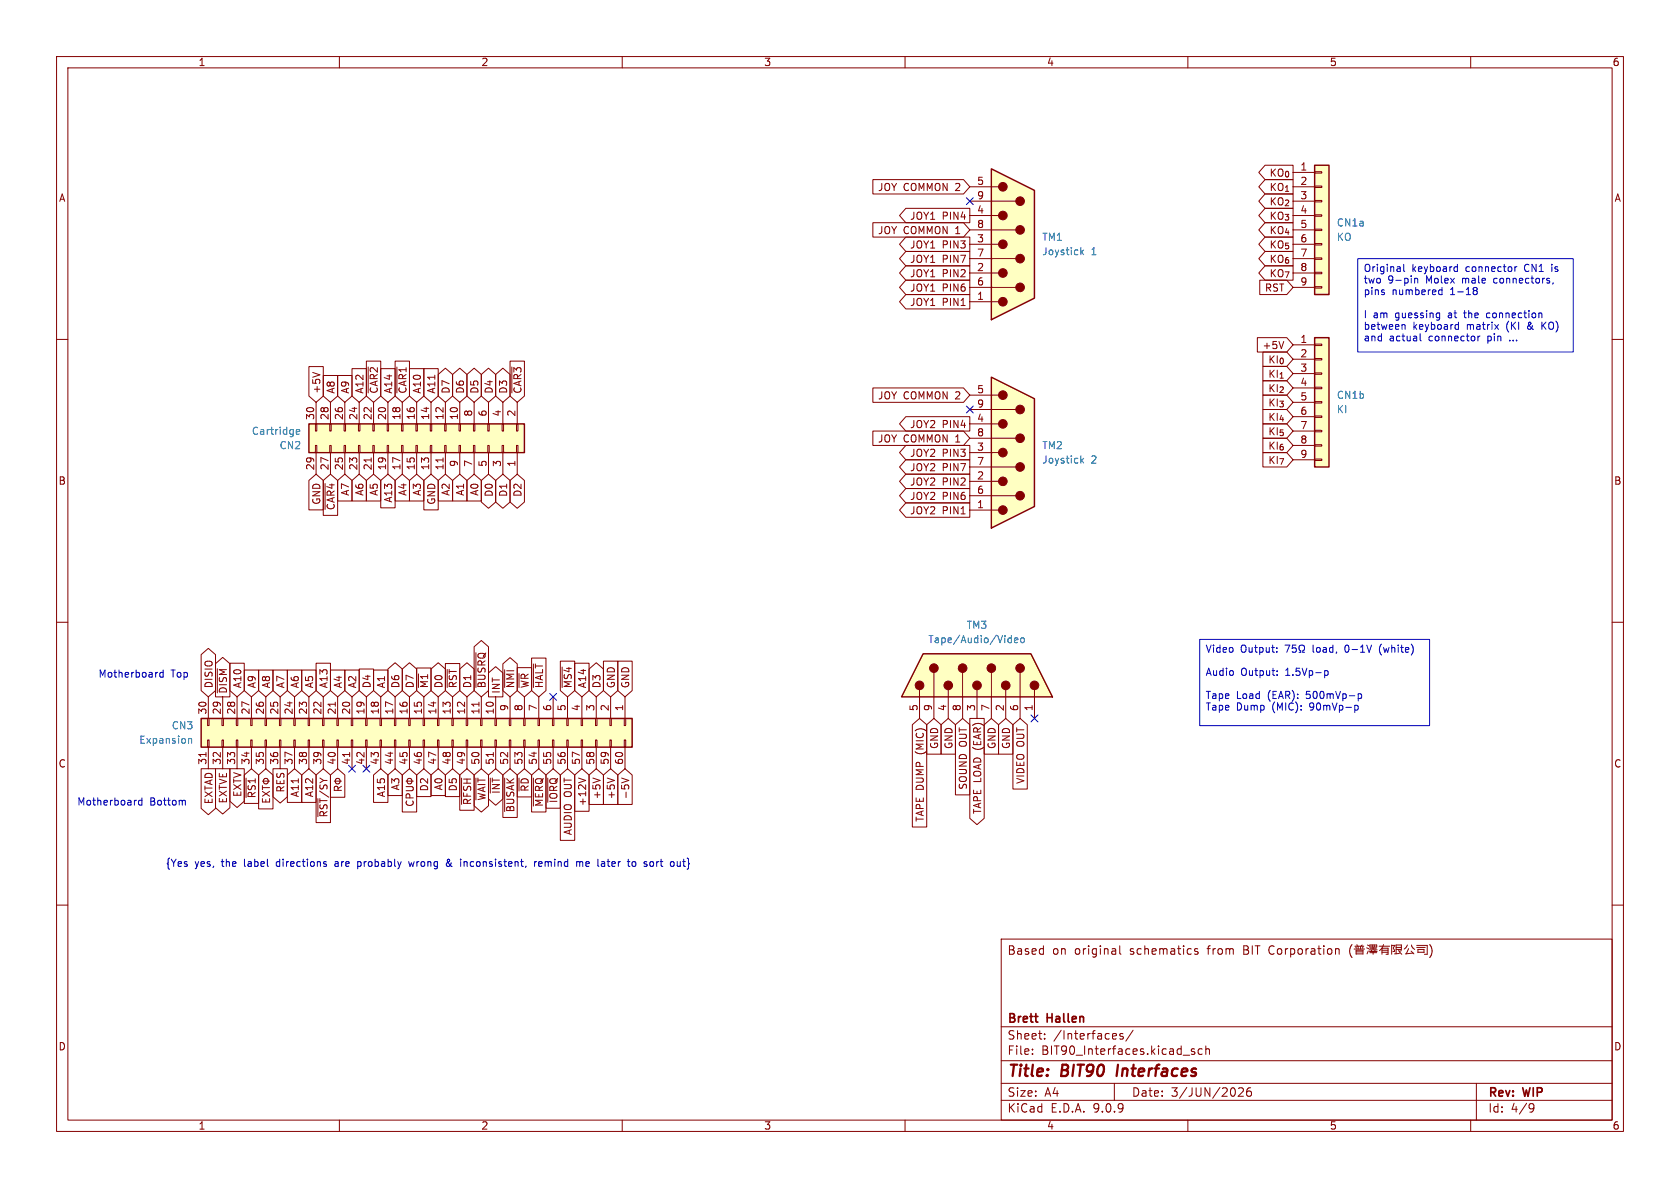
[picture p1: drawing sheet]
<svg xmlns="http://www.w3.org/2000/svg" width="297mm" height="210mm" viewBox="0 0 297 210" stroke-linecap="round" stroke-linejoin="round" font-family="sans-serif">
<g fill="none" stroke="#840000" stroke-width=".18">
<path d="M10 10h277v190h-277zM12 12h273v186h-273zM60 10v2M110 10v2M160 10v2M210 10v2M260 10v2M10 60h2M285 60h2M10 110h2M285 110h2M10 160h2"/>
<path d="M177 166h108v32h-108zM198 167.2v1.3l.2 .2M211.7 167.8l-.3-.1-.2 .2v.2l.5 .2v.3h-.5M236.3 167.7l.4 .1v.1v.8M239 167a1.72 1.72 0 0 0 0 2.3M239.4 167.8h1.8M239.5 167.3h1.6M239.7 167.4l.1 .2M239.7 168.6h1.2M239.7 168.3h1.2M239.7 168.7v-.7h1.3v.7M239.9 167l.1 .3"/>
<path d="M240.1 167.3v.5M240.5 167.3v.5M240.8 167.1l-.1 .1M241 167.3l-.1 .3M241.6 167.6l.4 .1M241.7 167.1l.3 .1M241.9 168.1l-.2 .5M242 167.9h1.5M242.1 168.2h1.4M242.2 168.4h1.2M242.2 167.1h1.2v.3h-1.2zM242.2 167.6h1.1"/>
<path d="M242.5 168v.2M242.6 167.1v.3M242.7 167.5v.3M242.7 168.2v.5M243 167.1v.3M243.1 167.9l-.1 .2M243.8 167.3h1.9M244.3 167.6h1.1v1.1h-.4M244.3 168h1.1M244.3 168.3h1.1M244.3 167.6v1.1M244.3 167.6l-.4 .5"/>
<path d="M244.6 167l-.3 .6M246 167.1v1.6M246 167.1h.6l-.3 .5M246.3 167.6l.2 .6h-.3M246.8 167.8h.9v-.7h-.9v1.5M246.8 167.5h.9M247.2 167.9l.2 .4 .4 .4M247.4 168.6h-.9M247.7 168.1l-.3 .1M248.8 167.1l-.3 .5-.3 .2M249 167.7l-.4 .9M249.5 168.1l.5 .5"/>
<path d="M249.5 167.1l.1 .2 .5 .5M249.8 168.5l-1.3 .1M250.5 167.1h1.8v1.6h-.5M250.5 167.5h1.5M250.7 168.3h1M250.7 168.4v-.6h1v.6M252.7 167a1.72 1.72 0 0 1 0 2.3M285 160h2M60 198v2M110 198v2M160 198v2M177 194.5h108"/>
<path d="M177 191.5h108M177 187.5h108M177 181.5h108M182.5 186.3v.1M182.5 185.5v.1M184.7 183.6v.1M184.7 182.8v.1M197 191.5v3M197.3 182.8l.1 .3-.7 .1M198.5 182.8l-.3-.1-.2 .2v.2l.5 .2v.3h-.5M200.3 182.1l-1.3 2M210 198v2"/>
<path d="M211.2 185.5l-.4-.1-.2 .2 .1 .2 .5 .2v.3h-.6M212.5 185.5l-.4-.1-.3 .3v.4l.2 .2h.5M213.2 185.5l.2-.1 .3 .1 .1 .9M213.2 184.9v1.5M219 192.4l.5-.1 .2 .1 .1 .3-.9 1.1h.9M221.1 192.3a.59 .59 0 0 0-.7 .6v.6l.1 .2 .5 .1 .2-.1v-.5l-.1-.3h-.4l-.3 .3M260 198v2M261 191.5v6.5M270.6 195.1l.5 .1a.99 .99 0 0 1-.4 1.4h-.2M271.2 195.7l-.3 .3h-.3"/>
</g>
<path d="M197.6 188.2l-.2 2" fill="none" stroke="#840000" stroke-width=".4"/>
<path d="M232.4 29.2h2.5v22.9h-2.5z" fill="#ffffc2"/>
<path d="M232.4 29.2h2.5v22.9h-2.5z" fill="none" stroke="#840000" stroke-width=".25"/>
<g fill="none" stroke="#840000" stroke-width=".18">
<path d="M228.6 30.5h3.8M228.6 33h3.8M228.6 35.6h3.8M228.6 38.1h3.8M232.4 30.4h1.3v.2h-1.3zM232.4 32.9h1.3v.2h-1.3zM232.4 35.4h1.3v.3h-1.3zM232.4 38h1.3v.2h-1.3zM228.6 40.6h3.8M228.6 43.2h3.8M228.6 45.7h3.8M228.6 48.3h3.8"/>
<path d="M228.6 50.8h3.8M232.4 40.5h1.3v.3h-1.3zM232.4 43.1h1.3v.2h-1.3zM232.4 45.6h1.3v.2h-1.3zM232.4 48.1h1.3v.3h-1.3zM232.4 50.7h1.3v.2h-1.3z"/>
</g>
<path d="M175.3 29.8l7.6 3.9v19l-7.6 3.8z" fill="#ffffc2"/>
<path d="M171.4 33h5.1M171.4 35.6h8.2M171.4 38.1h5.1M171.4 40.6h8.2M171.4 43.2h5.1M171.4 45.7h8.2M171.4 48.3h5.1M171.4 50.8h8.2M171.4 53.3h5.1" fill="none" stroke="#840000" stroke-width=".18"/>
<path d="M175.3 29.8l7.6 3.9v19l-7.6 3.8z" fill="none" stroke="#840000" stroke-width=".25"/>
<g fill="#840000" stroke="#840000" stroke-width=".18">
<circle cx="177.3" cy="33" r=".76"/>
<circle cx="177.3" cy="38.1" r=".76"/>
<circle cx="177.3" cy="43.2" r=".76"/>
<circle cx="177.3" cy="48.3" r=".76"/>
<circle cx="177.3" cy="53.3" r=".76"/>
<circle cx="180.3" cy="35.6" r=".76"/>
<circle cx="180.3" cy="40.6" r=".76"/>
<circle cx="180.3" cy="45.7" r=".76"/>
<circle cx="180.3" cy="50.8" r=".76"/>
</g>
<path d="M191.1 43.8v1.2M191.2 44.5l.4 .5M191.6 44.2l-.5 .5" fill="none" stroke="#008484" stroke-width=".18"/>
<path d="M175.3 66.7l7.6 3.8v19l-7.6 3.8z" fill="#ffffc2"/>
<path d="M171.4 69.9h5.1M171.4 72.4h8.2M171.4 74.9h5.1M171.4 77.5h8.2M171.4 80h5.1M171.4 82.6h8.2M171.4 85.1h5.1M171.4 87.6h8.2M171.4 90.2h5.1" fill="none" stroke="#840000" stroke-width=".18"/>
<path d="M175.3 66.7l7.6 3.8v19l-7.6 3.8z" fill="none" stroke="#840000" stroke-width=".25"/>
<g fill="#840000" stroke="#840000" stroke-width=".18">
<circle cx="177.3" cy="69.8" r=".76"/>
<circle cx="177.3" cy="74.9" r=".76"/>
<circle cx="177.3" cy="80" r=".76"/>
<circle cx="177.3" cy="85.1" r=".76"/>
<circle cx="177.3" cy="90.2" r=".76"/>
<circle cx="180.3" cy="72.4" r=".76"/>
<circle cx="180.3" cy="77.5" r=".76"/>
<circle cx="180.3" cy="82.5" r=".76"/>
<circle cx="180.3" cy="87.6" r=".76"/>
</g>
<path d="M191.1 80.6v1.3M191.2 81.4l.4 .5M191.6 81l-.5 .5" fill="none" stroke="#008484" stroke-width=".18"/>
<path d="M163.2 115.6h19l3.9 7.6h-26.7z" fill="#ffffc2"/>
<path d="M165.1 118.9v8.1M170.2 118.9v8.1M175.3 118.9v8.1M180.3 118.9v8.1M162.6 121.9v5.1M167.6 121.9v5.1M172.7 121.9v5.1M177.8 121.9v5.1M182.9 121.9v5.1" fill="none" stroke="#840000" stroke-width=".18"/>
<path d="M163.2 115.6h19l3.9 7.6h-26.7z" fill="none" stroke="#840000" stroke-width=".25"/>
<g fill="#840000" stroke="#840000" stroke-width=".18">
<circle cx="162.6" cy="121.2" r=".76"/>
<circle cx="167.6" cy="121.2" r=".76"/>
<circle cx="172.7" cy="121.2" r=".76"/>
<circle cx="177.8" cy="121.2" r=".76"/>
<circle cx="182.9" cy="121.2" r=".76"/>
<circle cx="165.1" cy="118.1" r=".76"/>
<circle cx="170.2" cy="118.1" r=".76"/>
<circle cx="175.3" cy="118.1" r=".76"/>
<circle cx="180.3" cy="118.1" r=".76"/>
</g>
<path d="M178.4 112.8h.4M178.8 112.3v1.3M178.8 113.5l-.4 .1M179.3 113.2l.6-.1v-.3h-.4l-.2 .1 .1 .6h.5M180.5 112.9l.2-.1 .3 .1 .1 .5-.1 .1-.3 .1-.2-.1z" fill="none" stroke="#008484" stroke-width=".18"/>
<path d="M54.6 74.9h38.1v5.1h-38.1z" fill="#ffffc2"/>
<path d="M54.6 74.9h38.1v5.1h-38.1z" fill="none" stroke="#840000" stroke-width=".25"/>
<g fill="none" stroke="#840000" stroke-width=".18">
<path d="M55.8 78.7h.2v1.3h-.2zM55.8 74.9h.2v1.3h-.2zM55.9 71.1v3.8M58.3 78.7h.2v1.3h-.2zM58.3 74.9h.2v1.3h-.2zM58.4 71.1v3.8M60.8 78.7h.3v1.3h-.3zM60.8 74.9h.3v1.3h-.3zM61 71.1v3.8M63.4 78.7h.2v1.3h-.2zM63.4 74.9h.2v1.3h-.2zM63.5 71.1v3.8"/>
<path d="M65.9 78.7h.3v1.3h-.3zM65.9 74.9h.3v1.3h-.3zM66 71.1v3.8M68.5 78.7h.2v1.3h-.2zM68.5 74.9h.2v1.3h-.2zM68.6 71.1v3.8M71 78.7h.2v1.3h-.2zM71 74.9h.2v1.3h-.2zM71.1 71.1v3.8M73.5 78.7h.3v1.3h-.3zM73.5 74.9h.3v1.3h-.3zM73.7 71.1v3.8"/>
<path d="M76.1 78.7h.2v1.3h-.2zM76.1 74.9h.2v1.3h-.2zM76.2 71.1v3.8M78.6 78.7h.3v1.3h-.3zM78.6 74.9h.3v1.3h-.3zM78.7 71.1v3.8M81.2 78.7h.2v1.3h-.2zM81.2 74.9h.2v1.3h-.2zM81.3 71.1v3.8M83.7 78.7h.2v1.3h-.2zM83.7 74.9h.2v1.3h-.2zM83.8 71.1v3.8"/>
<path d="M86.2 78.7h.3v1.3h-.3zM86.2 74.9h.3v1.3h-.3zM86.4 71.1v3.8M88.8 78.7h.2v1.3h-.2zM88.8 74.9h.2v1.3h-.2zM88.9 71.1v3.8M91.3 78.7h.3v1.3h-.3zM91.3 74.9h.3v1.3h-.3zM91.4 71.1v3.8M55.9 80v3.8M58.4 80v3.8M61 80v3.8"/>
<path d="M63.5 80v3.8M65.6 80.9v.8M66 80v3.8M68.6 80v3.8M71.1 80v3.8M73.7 80v3.8M76.2 80v3.8M78.3 80.9v.8M78.7 80v3.8M81.3 80v3.8M83.8 80v3.8M86.4 80v3.8"/>
<path d="M88.9 80v3.8M91.4 80v3.8"/>
</g>
<path d="M52.4 76.4l.6-.2-.1-.2-.3-.1-.2 .2v.6h.5" fill="none" stroke="#008484" stroke-width=".18"/>
<path d="M35.6 127h76.2v5.1h-76.2z" fill="#ffffc2"/>
<path d="M35.6 127h76.2v5.1h-76.2z" fill="none" stroke="#840000" stroke-width=".25"/>
<g fill="none" stroke="#840000" stroke-width=".18">
<path d="M36.4 133v.7M36.7 127h.3v1.3h-.3zM36.7 130.8h.3v1.3h-.3zM36.8 123.2v3.8M36.8 132.1v3.8M39.2 127h.3v1.3h-.3zM39.2 130.8h.3v1.3h-.3zM39.4 123.2v3.8M39.4 132.1v3.8M41.8 127h.2v1.3h-.2zM41.8 130.8h.2v1.3h-.2zM41.9 123.2v3.8"/>
<path d="M41.9 132.1v3.8M44.3 127h.3v1.3h-.3zM44.3 130.8h.3v1.3h-.3zM44.4 123.2v3.8M44.4 132.1v3.8M46.9 127h.2v1.3h-.2zM46.9 130.8h.2v1.3h-.2zM47 123.2v3.8M47 132.1v3.8M49.4 127h.3v1.3h-.3zM49.4 130.8h.3v1.3h-.3zM49.5 123.2v3.8"/>
<path d="M49.5 132.1v3.8M51.9 127h.3v1.3h-.3zM51.9 130.8h.3v1.3h-.3zM52.1 123.2v3.8M52.1 132.1v3.8M54.5 127h.2v1.3h-.2zM54.5 130.8h.2v1.3h-.2zM54.6 123.2v3.8M54.6 132.1v3.8M57 127h.3v1.3h-.3zM57 130.8h.3v1.3h-.3zM57.1 123.2v3.8"/>
<path d="M57.1 132.1v3.8M59.3 124.1v.8M59.6 127h.2v1.3h-.2zM59.6 130.8h.2v1.3h-.2zM59.7 123.2v3.8M59.7 132.1v3.8M61.8 133v.7M62.1 127h.3v1.3h-.3zM62.1 130.8h.3v1.3h-.3zM62.2 123.2v3.8M62.2 132.1v3.8M64.6 127h.3v1.3h-.3z"/>
<path d="M64.6 130.8h.3v1.3h-.3zM64.8 123.2v3.8M64.8 132.1v3.8M67.2 127h.2v1.3h-.2zM67.2 130.8h.2v1.3h-.2zM67.3 123.2v3.8M67.3 132.1v3.8M69.7 127h.3v1.3h-.3zM69.7 130.8h.3v1.3h-.3zM69.8 123.2v3.8M69.8 132.1v3.8M72.3 127h.2v1.3h-.2z"/>
<path d="M72.3 130.8h.2v1.3h-.2zM72.4 123.2v3.8M72.4 132.1v3.8M74.8 127h.3v1.3h-.3zM74.8 130.8h.3v1.3h-.3zM74.9 123.2v3.8M74.9 132.1v3.8M77.3 127h.3v1.3h-.3zM77.3 130.8h.3v1.3h-.3zM77.5 123.2v3.8M77.5 132.1v3.8M79.9 127h.2v1.3h-.2z"/>
<path d="M79.9 130.8h.2v1.3h-.2zM80 123.2v3.8M80 132.1v3.8M82.4 127h.3v1.3h-.3zM82.4 130.8h.3v1.3h-.3zM82.5 123.2v3.8M82.5 132.1v3.8M84.7 124.1v.8M85 127h.2v1.3h-.2zM85 130.8h.2v1.3h-.2zM85.1 123.2v3.8M85.1 132.1v3.8"/>
<path d="M87.2 133v.7M87.5 127h.3v1.3h-.3zM87.5 130.8h.3v1.3h-.3zM87.6 123.2v3.8M87.6 132.1v3.8M90 127h.3v1.3h-.3zM90 130.8h.3v1.3h-.3zM90.2 123.2v3.8M90.2 132.1v3.8M92.6 127h.2v1.3h-.2zM92.6 130.8h.2v1.3h-.2zM92.7 123.2v3.8"/>
<path d="M92.7 132.1v3.8M95.1 127h.3v1.3h-.3zM95.1 130.8h.3v1.3h-.3zM95.2 123.2v3.8M95.2 132.1v3.8M97.7 127h.2v1.3h-.2zM97.7 130.8h.2v1.3h-.2zM97.8 123.2v3.8M97.8 132.1v3.8M100.2 127h.3v1.3h-.3zM100.2 130.8h.3v1.3h-.3zM100.3 123.2v3.8"/>
<path d="M100.3 132.1v3.8M102.7 127h.3v1.3h-.3zM102.7 130.8h.3v1.3h-.3zM102.9 123.2v3.8M102.9 132.1v3.8M105.3 127h.2v1.3h-.2zM105.3 130.8h.2v1.3h-.2zM105.4 123.2v3.8M105.4 132.1v3.8M107.8 127h.3v1.3h-.3zM107.8 130.8h.3v1.3h-.3zM107.9 123.2v3.8"/>
<path d="M107.9 132.1v3.8M110.4 127h.2v1.3h-.2zM110.4 130.8h.2v1.3h-.2zM110.5 123.2v3.8M110.5 132.1v3.8"/>
</g>
<path d="M33.3 130.5v.9M33.3 130.7l.2-.2 .3 .1 .1 .8" fill="none" stroke="#008484" stroke-width=".18"/>
<path d="M232.4 59.7h2.5v22.9h-2.5z" fill="#ffffc2"/>
<path d="M232.4 59.7h2.5v22.9h-2.5z" fill="none" stroke="#840000" stroke-width=".25"/>
<g fill="none" stroke="#840000" stroke-width=".18">
<path d="M154.3 31.7h16l1.1 1.3-1.1 1.3h-16zM154.3 39.4h16l1.1 1.2-1.1 1.3h-16zM160.1 36.8h11.3v2.6h-11.3l-1.1-1.3zM223.6 39.4h5v2.5h-5l-1.1-1.3zM223.6 31.7h5v2.6h-5l-1.1-1.3zM223.6 29.2h5v2.6h-5l-1.1-1.3zM223.6 36.8h5v2.6h-5l-1.1-1.3zM223.6 34.3h5v2.5h-5l-1.1-1.2zM160.1 44.4h11.3v2.6h-11.3l-1.1-1.3zM160.1 47h11.3v2.5h-11.3l-1.1-1.2zM160.1 41.9h11.3v2.6h-11.3l-1.1-1.3zM160.1 49.5h11.3v2.6h-11.3l-1.1-1.3z"/>
<path d="M160.1 52.1h11.3v2.5h-11.3l-1.1-1.3zM222.3 59.7h5.2l1.1 1.3-1.1 1.2h-5.2zM222.7 49.5h4.8l1.1 1.3-1.1 1.3h-4.8zM223.6 41.9h5v2.6h-5l-1.1-1.3zM223.6 44.4h5v2.6h-5l-1.1-1.3zM223.6 47h5v2.5h-5l-1.1-1.2zM54.6 64.8h2.6v5.2l-1.3 1.1-1.3-1.1zM55.3 65.8l1.3 .5M57.1 66.4h2.6v3.6l-1.3 1.1-1.3-1.1zM59.7 66.4h2.5v3.6l-1.2 1.1-1.3-1.1zM62.2 65.2h2.6v4.8l-1.3 1.1-1.3-1.1zM64.8 63.8h2.5v6.2l-1.3 1.1-1.2-1.1z"/>
<path d="M65.1 64.9v4.6M67.3 65.2h2.6v4.8l-1.3 1.1-1.3-1.1zM69.8 63.8h2.6v6.2l-1.3 1.1-1.3-1.1zM70.2 64.9v4.6M72.4 65.2h2.5v4.8l-1.2 1.1-1.3-1.1zM74.9 65.2h2.6v4.8l-1.3 1.1-1.3-1.1zM77.5 66.2l1.2-1.1 1.3 1.1v3.8l-1.3 1.1-1.2-1.1zM80 66.2l1.3-1.1 1.3 1.1v3.8l-1.3 1.1-1.3-1.1zM82.5 66.2l1.3-1.1 1.3 1.1v3.8l-1.3 1.1-1.3-1.1zM85.1 66.2l1.3-1.1 1.2 1.1v3.8l-1.2 1.1-1.3-1.1zM87.6 66.2l1.3-1.1 1.3 1.1v3.8l-1.3 1.1-1.3-1.1zM90.2 63.8h2.5v6.2l-1.3 1.1-1.2-1.1z"/>
<path d="M90.5 64.9v4.6M154.3 68.6h16l1.1 1.3-1.1 1.2h-16zM154.3 76.2h16l1.1 1.3-1.1 1.2h-16zM160.1 78.7h11.3v2.6h-11.3l-1.1-1.3zM160.1 73.7h11.3v2.5h-11.3l-1.1-1.3zM223.3 62.2h4.2l1.1 1.3-1.1 1.3h-4.2zM223.3 67.3h4.2l1.1 1.3-1.1 1.3h-4.2zM223.3 72.4h4.2l1.1 1.3-1.1 1.2h-4.2zM223.3 64.8h4.2l1.1 1.2-1.1 1.3h-4.2zM223.3 69.8h4.2l1.1 1.3-1.1 1.3h-4.2zM223.3 74.9h4.2l1.1 1.3-1.1 1.3h-4.2zM223.3 77.5h4.2l1.1 1.2-1.1 1.3h-4.2z"/>
<path d="M226.9 60.4l-.4 1.2M228.6 61h3.8M228.6 63.5h3.8M228.6 66h3.8M228.6 68.6h3.8M228.6 71.1h3.8M228.6 73.7h3.8M228.6 76.2h3.8M228.6 78.7h3.8M232.4 60.8h1.3v.3h-1.3zM232.4 63.4h1.3v.2h-1.3zM232.4 65.9h1.3v.3h-1.3z"/>
<path d="M232.4 68.5h1.3v.2h-1.3zM232.4 71h1.3v.2h-1.3zM232.4 73.5h1.3v.3h-1.3zM232.4 76.1h1.3v.2h-1.3zM232.4 78.6h1.3v.3h-1.3zM54.6 84.9l1.3-1.1 1.3 1.1v5.2h-2.6zM57.1 84.9l1.3-1.1 1.3 1.1v6.2h-2.6zM57.5 85.5v4.6M59.7 84.9l1.3-1.1 1.2 1.1v3.7h-2.5zM62.2 84.9l1.3-1.1 1.3 1.1v3.7h-2.6zM64.8 84.9l1.2-1.1 1.3 1.1v3.7h-2.5zM67.3 84.9l1.3-1.1 1.3 1.1v4.9h-2.6z"/>
<path d="M69.8 84.9l1.3-1.1 1.3 1.1v3.7h-2.6zM72.4 84.9l1.3-1.1 1.2 1.1v3.7h-2.5zM74.9 84.9l1.3-1.1 1.3 1.1v5.2h-2.6zM77.5 84.9l1.2-1.1 1.3 1.1v3.7h-2.5zM80 84.9l1.3-1.1 1.3 1.1v3.7h-2.6zM82.5 84.9l1.3-1.1 1.3 1.1v3.7h-2.6zM85.1 84.9l1.3-1.1 1.2 1.1v3.8l-1.2 1.2-1.3-1.2zM87.6 84.9l1.3-1.1 1.3 1.1v3.8l-1.3 1.2-1.3-1.2zM90.2 84.9l1.2-1.1 1.3 1.1v3.8l-1.3 1.2-1.2-1.2zM160.1 88.9h11.3v2.5h-11.3l-1.1-1.2zM160.1 86.4h11.3v2.5h-11.3l-1.1-1.3zM160.1 83.8h11.3v2.6h-11.3l-1.1-1.3z"/>
<path d="M160.1 81.3h11.3v2.5h-11.3l-1.1-1.2zM223.3 80h4.2l1.1 1.3-1.1 1.3h-4.2zM228.6 81.3h3.8M232.4 81.2h1.3v.2h-1.3zM35.6 115.7l1.2-1.1 1.3 1.1v6.4l-1.3 1.1-1.2-1.1zM38.1 117.3l1.3-1.1 1.2 1.1v5.9h-2.5zM38.4 118.2v4.3M40.6 117.2h2.6v4.9l-1.3 1.1-1.3-1.1zM43.2 118.4h2.5v3.7l-1.3 1.1-1.2-1.1zM45.7 118.4h2.6v3.7l-1.3 1.1-1.3-1.1zM48.3 118.4h2.5v3.7l-1.3 1.1-1.2-1.1zM50.8 118.4h2.5v3.7l-1.2 1.1-1.3-1.1z"/>
<path d="M53.3 118.4h2.6v3.7l-1.3 1.1-1.3-1.1zM55.9 117.2h2.5v4.9l-1.3 1.1-1.2-1.1zM58.4 118.4h2.6v3.7l-1.3 1.1-1.3-1.1zM61 118.4h2.5v3.7l-1.3 1.1-1.2-1.1zM63.5 118.3h2.5v3.8l-1.2 1.1-1.3-1.1zM66 118.4h2.6v3.7l-1.3 1.1-1.3-1.1zM68.6 118.3l1.2-1.1 1.3 1.1v3.8l-1.3 1.1-1.2-1.1zM71.1 118.3l1.3-1.1 1.3 1.1v3.8l-1.3 1.1-1.3-1.1zM73.7 118.1h2.5v4l-1.3 1.1-1.2-1.1zM74 119.1v2.4M76.2 118.3l1.3-1.1 1.2 1.1v3.8l-1.2 1.1-1.3-1.1zM78.7 117.3h2.6v4.8l-1.3 1.1-1.3-1.1z"/>
<path d="M79.1 118.3v3.2M81.3 118.3l1.2-1.1 1.3 1.1v3.8l-1.3 1.1-1.2-1.1zM83.8 114.3l1.3-1.1 1.3 1.1v7.8l-1.3 1.1-1.3-1.1zM84.1 115.4v6.1M86.4 119l1.2-1.2 1.3 1.2v4.2h-2.5zM88.9 117.4l1.3-1.2 1.2 1.2v4.7l-1.2 1.1-1.3-1.1zM89.2 118.4v3.1M91.4 118h2.6v4.1l-1.3 1.1-1.3-1.1zM94 116.3h2.5v5.8l-1.3 1.1-1.2-1.1zM94.3 117.4v4.1M99.1 116.9h2.5v5.2l-1.3 1.1-1.2-1.1zM99.4 117.9v3.6"/>
<path d="M101.6 117.2h2.5v4.9l-1.2 1.1-1.3-1.1zM104.1 118.3l1.3-1.1 1.3 1.1v3.8l-1.3 1.1-1.3-1.1zM106.7 116.9h2.5v5.2l-1.3 1.1-1.2-1.1zM109.2 116.9h2.6v5.2l-1.3 1.1-1.3-1.1zM35.6 135.9h2.5v7l-1.3 1.1-1.2-1.1zM38.1 135.9h2.5v6.9l-1.2 1.1-1.3-1.1zM40.6 135.9h2.6v5.7l-1.3 1.2-1.3-1.2zM43.2 137l1.2-1.1 1.3 1.1v5h-2.5zM43.5 137.5v3.5M45.7 137l1.3-1.1 1.3 1.1v6h-2.6zM46.4 138.9v.7M46.4 139.9l1.3 .8"/>
<path d="M46.4 139.2h1.3M46.4 138.1h1.3M47.7 139.9l-1.3 .8M48.3 135.9h2.5v5l-1.3 1.1-1.2-1.1zM50.8 137l1.3-1.1 1.2 1.1v4.8h-2.5zM53.3 137l1.3-1.1 1.3 1.1v4.8h-2.6zM55.9 137l1.2-1.1 1.3 1.1v8.4h-2.5zM58.4 137l1.3-1.1 1.3 1.1v3.9h-2.6zM59.1 138.1h1.3M59.8 139.7l-.1-.6-.2-.1-.3 .1-.1 .6h1.3M60.4 139l-.6 .4M66 137l1.3-1.1 1.3 1.1v4.8h-2.6z"/>
<path d="M68.6 137l1.2-1.1 1.3 1.1v3.6h-2.5zM71.1 137l1.3-1.1 1.3 1.1v6.5h-2.6zM71.8 138.1h1.3M71.8 139.1h1l.3 .2-.1 .4-.2 .1h-1M73.7 137l1.2-1.1 1.3 1.1v3.8h-2.5zM76.2 137l1.3-1.1 1.2 1.1v3.6h-2.5zM78.7 137l1.3-1.1 1.3 1.1v3.8h-2.6zM81.3 137l1.2-1.1 1.3 1.1v6.2h-2.5zM81.6 137.5v4.7M83.8 137l1.3-1.1 1.3 1.1v5.4l-1.3 1.2-1.3-1.2zM84.1 137.5v3.9M86.4 137l1.2-1.1 1.3 1.1v4.2l-1.3 1.1-1.2-1.1z"/>
<path d="M88.9 137l1.3-1.1 1.2 1.1v7.5h-2.5zM89.2 137.5v6M91.4 137l1.3-1.1 1.3 1.1v3.9h-2.6zM94 137l1.2-1.1 1.3 1.1v6.5h-2.5zM94.3 137.5v5M96.5 137l1.3-1.1 1.3 1.1v5.9h-2.6zM96.8 137.5v4.3M99.1 137l1.2-1.1 1.3 1.1v11.6h-2.5zM101.6 137l1.3-1.1 1.2 1.1v6.4h-2.5zM102.3 137.5l1.2 .5M104.1 137l1.3-1.1 1.3 1.1v5.2h-2.6zM104.8 137.5l1.3 .5"/>
<path d="M106.7 137l1.2-1.1 1.3 1.1v5.2h-2.5zM107.4 137.5l1.2 .5M109.2 137l1.3-1.1 1.3 1.1v5.2h-2.6zM109.9 137.5l1.3 .5-1.3 .4M161.3 128.1l1.3-1.1 1.2 1.1v18.1h-2.5zM163.8 128.1l1.3-1.1 1.3 1.1v5.2h-2.6zM166.4 128.1l1.2-1.1 1.3 1.1v5.2h-2.5zM168.9 128.1l1.3-1.1 1.3 1.1v12.4h-2.6zM171.4 127h2.6v17.7l-1.3 1.1-1.3-1.1zM174 128.1l1.3-1.1 1.2 1.1v5.2h-2.5zM176.5 128.1l1.3-1.1 1.3 1.1v5.2h-2.6zM179.1 128.1l1.2-1.1 1.3 1.1v11.4h-2.5z"/>
<path d="M46.4 141.2v.6h1.3v-.6M47 141.3v.5M56.2 141.2v3.2M71.9 141.6a.6 .6 0 0 0 .4 .8 .6 .6 0 0 0 .8-.6l-.2-.2M72.5 141l-.1-.6-.2-.1-.3 .1-.1 .6h1.3"/>
<circle cx="47" cy="138.1" r=".47"/>
<circle cx="59.7" cy="138.1" r=".48"/>
<circle cx="72.4" cy="138.1" r=".48"/>
</g>
<g fill="none" stroke="#000084" stroke-width=".18">
<path d="M170.8 35l1.3 1.2M172.1 35l-1.3 1.2M170.8 71.8l1.3 1.2M172.1 71.8l-1.3 1.2M61.6 135.3l1.2 1.2M62.8 135.3l-1.2 1.2M64.2 135.3l1.2 1.2M65.4 135.3l-1.2 1.2M97.2 122.6l1.2 1.2M98.4 122.6l-1.2 1.2M182.3 126.4l1.2 1.2M183.5 126.4l-1.2 1.2"/>
<path d="M57.4 152.7l.3 .1v.2l-.1 .2h-.3M57.4 152.3l.3 .1M59.4 152.3l-.2 .1M59.4 152.7l-.2 .2 .2 .3M63.2 153.1l.4 .1M63.2 152.3v1.3M63.6 152.3l-.4 .1M72.2 152.3l.3 .9 .2-.6 .3 .6M79.7 152.8l-.2 .2a.34 .34 0 0 1-.5 .1 .34 .34 0 0 1 0-.5l.4-.3v-.4h-.3v.3l.6 .9M82 152.3v.9M82.4 152.3l-.4 .1M94.5 152.3v.9"/>
<path d="M94.9 152.3l-.4 .3M95.7 152.3h-.3l-.2 .2 .1 .6 .4 .1M95.8 152.6l-.6 .1M102 152.4l.3-.1 .2 .2M102.5 152.5l.2-.2 .3 .1v.8M102.5 152.5v.7M106.7 152.3l.2 .2v.7M106.9 153.1l-.4 .1M106.9 152.6l-.4 .1M111.7 152.6l.3-.3 .3 .1 .1 .2-.1 .5-.3 .1-.3-.3M115.3 152.3l.2 .3v.3l-.2 .3M120.3 153l-.2 .2-.3-.1"/>
<path d="M120.3 152.3v.9"/>
</g>
<g fill="none" stroke="#0000c2" stroke-width=".18">
<path d="M240 45.7h38.1v16.5h-38.1zM248.2 46.7v1.1l.1 .2M248.4 57.6v.6M250.1 49.2v.8M250.6 49.4v.6M251.1 59v1.1l.1 .2M254.1 55.3l.4 .1M254.4 52h.5M254.4 51.3h.5M254.5 55.3v1.1l-.2 .2M254.5 56.1l-.4 .1M254.9 50.8v1.3"/>
<path d="M257.3 47.1l.4 .1M257.5 57.4h.3M257.7 46.7v1.3M257.7 47.9l-.4 .1M257.8 56.9v1.3M257.8 58.2h-.3M260.6 51.3l.1 .1M260.7 51.4h.2M260.7 51.4h-.1M260.9 51.4l.3 .2-.1 .4-.2 .1-.3-.1M261.2 51.1l-.3 .3M261.3 59.4v.9"/>
<path d="M261.6 59.4l-.3 .3M263 55.3l-.2 .3v.3l.2 .3M264.2 57.4l.7 .8M264.9 57.4l-.7 .8M267.8 47.1v.9M268.2 47.1l-.4 .3M272.4 55.3l.2 .2v.7M272.6 56.9v1.3M273.3 56.9l-.7 .8M274.6 50l-.1 .2M266.9 60.1v.2M27.8 118.9h.1"/>
<path d="M28.8 118.9h-.3l-.3 .2 .2 .5h.4M28.8 118.4v1.3M212.1 113h40.6v15.3h-40.6zM225.7 115.2v.1M225.7 114.5v.1M225.8 119.3v.1M225.8 118.6v.1M227.2 114h.8l-.5 1.3M229.1 114h-.6l-.1 .6 .2-.1 .4 .1 .2 .2-.1 .4-.2 .1-.5-.1M229.7 115.3h.3v-.2a.54 .54 0 0 1-.3-.8 .54 .54 0 0 1 .7-.2 .58 .58 0 0 1-.1 1v.2h.3M234.2 118.5v1.3M234.2 118.6l.4-.1 .2 .3-.1 .5h-.5"/>
<path d="M244 114.2l-.1 .5 .1 .7M239.9 124.7l.2 .2v.4l-.2 .2h-.4M240.1 122.6v1.3M240.1 122.7l.4-.1 .2 .3-.1 .5h-.5M24 141.5h.1M25.1 141.5h-.4l-.2 .2 .1 .6h.5M25.1 141v1.3M32.4 141.5l.4 .2v.6"/>
</g>
<g font-size="2.8" fill="#840000">
<text x="178" y="190.9">Title:</text>
<text x="187.7" y="190.9">BIT90</text>
<text x="198.3" y="190.9">Interfaces</text>
</g>
<g font-size="2.1" fill="#840000">
<text x="178" y="169">Based</text>
<text x="186" y="169">on</text>
<text x="190" y="169">original</text>
<text x="199.9" y="169">schematics</text>
<text x="213.8" y="169">from</text>
<text x="220.2" y="169">BIT Corporation</text>
<text x="178" y="184">Sheet:</text>
<text x="178" y="181.2">Brett</text>
<text x="185.2" y="181.2">Hallen</text>
<text x="186.2" y="184">/Interfaces/</text>
<text x="178" y="186.7">File:</text>
<text x="184.1" y="186.7">BIT90_Interfaces.kicad_sch</text>
<text x="178" y="196.9">KiCad</text>
<text x="178" y="194.1">Size:</text>
<text x="184.7" y="194.1">A4</text>
<text x="185.7" y="196.9">E.D.A.</text>
<text x="193.3" y="196.9">9.0.9</text>
<text x="200" y="194.1">Date:</text>
<text x="207" y="194.1">3/JUN/2026</text>
<text x="263" y="194.3">Rev:</text>
<text x="263" y="196.9">Id:</text>
<text x="267.1" y="196.9">4/9</text>
<text x="269.4" y="194.3">WIP</text>
</g>
<g font-size="1.8" fill="#840000">
<text x="35" y="11.9">1</text>
<text x="85" y="11.9">2</text>
<text x="135" y="11.9">3</text>
<text x="185" y="11.9">4</text>
<text x="235" y="11.9">5</text>
<text x="285" y="11.9">6</text>
<text x="10.3" y="35.9">A</text>
<text x="155.1" y="34">JOY COMMON 2</text>
<text x="172.6" y="32.8">5</text>
<text x="172.6" y="35.3">9</text>
<text x="224.3" y="34">KO_{1}</text>
<text x="224.3" y="31.4">KO_{0}</text>
<text x="229.8" y="30.2">1</text>
<text x="229.8" y="32.8">2</text>
<text x="229.8" y="35.3">3</text>
<text x="285.3" y="35.9">A</text>
<text x="155.1" y="41.6">JOY COMMON 1</text>
<text x="160.8" y="39.1">JOY1</text>
<text x="166.6" y="39.1">PIN4</text>
<text x="172.6" y="37.8">4</text>
<text x="172.6" y="40.4">8</text>
<text x="224.3" y="41.6">KO_{4}</text>
<text x="224.3" y="39.1">KO_{3}</text>
<text x="224.3" y="36.5">KO_{2}</text>
<text x="229.8" y="37.8">4</text>
<text x="229.8" y="40.4">5</text>
<text x="160.8" y="46.7">JOY1</text>
<text x="160.8" y="44.1">JOY1</text>
<text x="166.6" y="46.7">PIN7</text>
<text x="166.6" y="44.1">PIN3</text>
<text x="172.6" y="42.9">3</text>
<text x="172.6" y="45.5">7</text>
<text x="224.3" y="44.1">KO_{5}</text>
<text x="224.3" y="46.7">KO_{6}</text>
<text x="229.8" y="42.9">6</text>
<text x="229.8" y="45.5">7</text>
<text x="160.8" y="49.2">JOY1</text>
<text x="160.8" y="51.8">JOY1</text>
<text x="166.6" y="49.2">PIN2</text>
<text x="166.6" y="51.8">PIN6</text>
<text x="172.6" y="48">2</text>
<text x="172.6" y="50.5">6</text>
<text x="172.6" y="53.1">1</text>
<text x="223.5" y="51.8">RST</text>
<text x="224.3" y="49.2">KO_{7}</text>
<text x="229.8" y="48">8</text>
<text x="229.8" y="50.5">9</text>
<text x="160.8" y="54.3">JOY1</text>
<text x="166.6" y="54.3">PIN1</text>
<text x="223.1" y="61.9">+5V</text>
<text x="224.1" y="64.5">KI_{0}</text>
<text x="229.8" y="60.7">1</text>
<text x="229.8" y="63.2">2</text>
<text x="229.8" y="65.8">3</text>
<text x="56.8" y="69.7" transform="rotate(-90 56.8 69.7)">+5V</text>
<text x="59.4" y="69.7" transform="rotate(-90 59.4 69.7)">A8</text>
<text x="61.9" y="69.7" transform="rotate(-90 61.9 69.7)">A9</text>
<text x="64.5" y="69.7" transform="rotate(-90 64.5 69.7)">A12</text>
<text x="67" y="69.7" transform="rotate(-90 67 69.7)">~{CAR2}</text>
<text x="69.5" y="69.7" transform="rotate(-90 69.5 69.7)">A14</text>
<text x="72.1" y="69.7" transform="rotate(-90 72.1 69.7)">~{CAR1}</text>
<text x="74.6" y="69.7" transform="rotate(-90 74.6 69.7)">A10</text>
<text x="77.2" y="69.7" transform="rotate(-90 77.2 69.7)">A11</text>
<text x="79.7" y="69.7" transform="rotate(-90 79.7 69.7)">D7</text>
<text x="82.2" y="69.7" transform="rotate(-90 82.2 69.7)">D6</text>
<text x="84.8" y="69.7" transform="rotate(-90 84.8 69.7)">D5</text>
<text x="87.3" y="69.7" transform="rotate(-90 87.3 69.7)">D4</text>
<text x="89.9" y="69.7" transform="rotate(-90 89.9 69.7)">D3</text>
<text x="92.4" y="69.7" transform="rotate(-90 92.4 69.7)">~{CAR3}</text>
<text x="155.1" y="70.8">JOY COMMON 2</text>
<text x="172.6" y="69.6">5</text>
<text x="224.1" y="69.5">KI_{2}</text>
<text x="224.1" y="67">KI_{1}</text>
<text x="229.8" y="68.3">4</text>
<text x="229.8" y="70.9">5</text>
<text x="55.6" y="74.3" transform="rotate(-90 55.6 74.3)">30</text>
<text x="58.2" y="74.3" transform="rotate(-90 58.2 74.3)">28</text>
<text x="60.7" y="74.3" transform="rotate(-90 60.7 74.3)">26</text>
<text x="63.2" y="74.3" transform="rotate(-90 63.2 74.3)">24</text>
<text x="65.8" y="74.3" transform="rotate(-90 65.8 74.3)">22</text>
<text x="68.3" y="74.3" transform="rotate(-90 68.3 74.3)">20</text>
<text x="70.9" y="74.3" transform="rotate(-90 70.9 74.3)">18</text>
<text x="73.4" y="74.3" transform="rotate(-90 73.4 74.3)">16</text>
<text x="75.9" y="74.3" transform="rotate(-90 75.9 74.3)">14</text>
<text x="78.5" y="74.3" transform="rotate(-90 78.5 74.3)">12</text>
<text x="81" y="74.3" transform="rotate(-90 81 74.3)">10</text>
<text x="83.6" y="73.7" transform="rotate(-90 83.6 73.7)">8</text>
<text x="86.1" y="73.7" transform="rotate(-90 86.1 73.7)">6</text>
<text x="88.6" y="73.7" transform="rotate(-90 88.6 73.7)">4</text>
<text x="91.2" y="73.7" transform="rotate(-90 91.2 73.7)">2</text>
<text x="160.8" y="75.9">JOY2</text>
<text x="166.6" y="75.9">PIN4</text>
<text x="172.6" y="72.1">9</text>
<text x="172.6" y="74.7">4</text>
<text x="172.6" y="77.2">8</text>
<text x="224.1" y="74.6">KI_{4}</text>
<text x="224.1" y="72.1">KI_{3}</text>
<text x="224.1" y="77.2">KI_{5}</text>
<text x="229.8" y="73.4">6</text>
<text x="229.8" y="75.9">7</text>
<text x="55.6" y="83.2" transform="rotate(-90 55.6 83.2)">29</text>
<text x="58.2" y="83.2" transform="rotate(-90 58.2 83.2)">27</text>
<text x="60.7" y="83.2" transform="rotate(-90 60.7 83.2)">25</text>
<text x="63.2" y="83.2" transform="rotate(-90 63.2 83.2)">23</text>
<text x="65.8" y="83.2" transform="rotate(-90 65.8 83.2)">21</text>
<text x="68.3" y="83.2" transform="rotate(-90 68.3 83.2)">19</text>
<text x="70.9" y="83.2" transform="rotate(-90 70.9 83.2)">17</text>
<text x="73.4" y="83.2" transform="rotate(-90 73.4 83.2)">15</text>
<text x="75.9" y="83.2" transform="rotate(-90 75.9 83.2)">13</text>
<text x="78.5" y="83.2" transform="rotate(-90 78.5 83.2)">11</text>
<text x="81" y="82.6" transform="rotate(-90 81 82.6)">9</text>
<text x="83.6" y="82.6" transform="rotate(-90 83.6 82.6)">7</text>
<text x="86.1" y="82.6" transform="rotate(-90 86.1 82.6)">5</text>
<text x="88.6" y="82.6" transform="rotate(-90 88.6 82.6)">3</text>
<text x="91.2" y="82.6" transform="rotate(-90 91.2 82.6)">1</text>
<text x="155.1" y="78.4">JOY COMMON 1</text>
<text x="160.8" y="83.5">JOY2</text>
<text x="160.8" y="81">JOY2</text>
<text x="166.6" y="83.5">PIN7</text>
<text x="166.6" y="81">PIN3</text>
<text x="172.6" y="79.8">3</text>
<text x="172.6" y="82.3">7</text>
<text x="224.1" y="82.2">KI_{7}</text>
<text x="224.1" y="79.7">KI_{6}</text>
<text x="229.8" y="78.5">8</text>
<text x="229.8" y="81">9</text>
<text x="10.3" y="85.9">B</text>
<text x="56.8" y="89.3" transform="rotate(-90 56.8 89.3)">GND</text>
<text x="61.9" y="87.8" transform="rotate(-90 61.9 87.8)">A7</text>
<text x="64.5" y="87.8" transform="rotate(-90 64.5 87.8)">A6</text>
<text x="67" y="87.8" transform="rotate(-90 67 87.8)">A5</text>
<text x="69.5" y="89" transform="rotate(-90 69.5 89)">A13</text>
<text x="72.1" y="87.8" transform="rotate(-90 72.1 87.8)">A4</text>
<text x="74.6" y="87.8" transform="rotate(-90 74.6 87.8)">A3</text>
<text x="77.2" y="89.3" transform="rotate(-90 77.2 89.3)">GND</text>
<text x="79.7" y="87.8" transform="rotate(-90 79.7 87.8)">A2</text>
<text x="82.2" y="87.8" transform="rotate(-90 82.2 87.8)">A1</text>
<text x="84.8" y="87.8" transform="rotate(-90 84.8 87.8)">A0</text>
<text x="87.3" y="87.9" transform="rotate(-90 87.3 87.9)">D0</text>
<text x="89.9" y="87.9" transform="rotate(-90 89.9 87.9)">D1</text>
<text x="92.4" y="87.9" transform="rotate(-90 92.4 87.9)">D2</text>
<text x="160.8" y="88.6">JOY2</text>
<text x="160.8" y="86">JOY2</text>
<text x="166.6" y="88.6">PIN6</text>
<text x="166.6" y="86">PIN2</text>
<text x="172.6" y="84.8">2</text>
<text x="172.6" y="87.4">6</text>
<text x="172.6" y="89.9">1</text>
<text x="285.3" y="85.9">B</text>
<text x="59.4" y="90.3" transform="rotate(-90 59.4 90.3)">~{CAR4}</text>
<text x="160.8" y="91.1">JOY2</text>
<text x="166.6" y="91.1">PIN1</text>
<text x="37.8" y="121.8" transform="rotate(-90 37.8 121.8)">DISIO</text>
<text x="40.3" y="122.7" transform="rotate(-90 40.3 122.7)">~{DISM}</text>
<text x="42.9" y="121.8" transform="rotate(-90 42.9 121.8)">A10</text>
<text x="45.4" y="121.8" transform="rotate(-90 45.4 121.8)">A9</text>
<text x="47.9" y="121.8" transform="rotate(-90 47.9 121.8)">A8</text>
<text x="50.5" y="121.8" transform="rotate(-90 50.5 121.8)">A7</text>
<text x="53" y="121.8" transform="rotate(-90 53 121.8)">A6</text>
<text x="55.6" y="121.8" transform="rotate(-90 55.6 121.8)">A5</text>
<text x="58.1" y="121.8" transform="rotate(-90 58.1 121.8)">A13</text>
<text x="60.6" y="121.8" transform="rotate(-90 60.6 121.8)">A4</text>
<text x="63.2" y="121.8" transform="rotate(-90 63.2 121.8)">A2</text>
<text x="65.7" y="121.8" transform="rotate(-90 65.7 121.8)">D4</text>
<text x="68.3" y="121.8" transform="rotate(-90 68.3 121.8)">A1</text>
<text x="70.8" y="121.8" transform="rotate(-90 70.8 121.8)">D6</text>
<text x="73.3" y="121.8" transform="rotate(-90 73.3 121.8)">D7</text>
<text x="75.9" y="121.8" transform="rotate(-90 75.9 121.8)">~{M1}</text>
<text x="78.4" y="121.8" transform="rotate(-90 78.4 121.8)">D0</text>
<text x="81" y="121.8" transform="rotate(-90 81 121.8)">~{RST}</text>
<text x="83.5" y="121.8" transform="rotate(-90 83.5 121.8)">D1</text>
<text x="86" y="121.8" transform="rotate(-90 86 121.8)">~{BUSRQ}</text>
<text x="88.6" y="122.7" transform="rotate(-90 88.6 122.7)">INT</text>
<text x="89.9" y="125.8" transform="rotate(-90 89.9 125.8)">9</text>
<text x="91.1" y="121.8" transform="rotate(-90 91.1 121.8)">~{NMI}</text>
<text x="92.5" y="125.8" transform="rotate(-90 92.5 125.8)">8</text>
<text x="93.7" y="121.8" transform="rotate(-90 93.7 121.8)">~{WR}</text>
<text x="95" y="125.8" transform="rotate(-90 95 125.8)">7</text>
<text x="96.2" y="121.8" transform="rotate(-90 96.2 121.8)">~{HALT}</text>
<text x="97.5" y="125.8" transform="rotate(-90 97.5 125.8)">6</text>
<text x="100.1" y="125.8" transform="rotate(-90 100.1 125.8)">5</text>
<text x="101.3" y="121.8" transform="rotate(-90 101.3 121.8)">~{MS4}</text>
<text x="102.6" y="125.8" transform="rotate(-90 102.6 125.8)">4</text>
<text x="103.8" y="121.8" transform="rotate(-90 103.8 121.8)">A14</text>
<text x="105.2" y="125.8" transform="rotate(-90 105.2 125.8)">3</text>
<text x="106.4" y="121.8" transform="rotate(-90 106.4 121.8)">D3</text>
<text x="107.7" y="125.8" transform="rotate(-90 107.7 125.8)">2</text>
<text x="108.9" y="121.8" transform="rotate(-90 108.9 121.8)">GND</text>
<text x="110.2" y="125.8" transform="rotate(-90 110.2 125.8)">1</text>
<text x="111.4" y="121.8" transform="rotate(-90 111.4 121.8)">GND</text>
<text x="162.3" y="125.8" transform="rotate(-90 162.3 125.8)">5</text>
<text x="164.8" y="125.8" transform="rotate(-90 164.8 125.8)">9</text>
<text x="167.4" y="125.8" transform="rotate(-90 167.4 125.8)">4</text>
<text x="169.9" y="125.8" transform="rotate(-90 169.9 125.8)">8</text>
<text x="172.5" y="125.8" transform="rotate(-90 172.5 125.8)">3</text>
<text x="175" y="125.8" transform="rotate(-90 175 125.8)">7</text>
<text x="177.5" y="125.8" transform="rotate(-90 177.5 125.8)">2</text>
<text x="180.1" y="125.8" transform="rotate(-90 180.1 125.8)">6</text>
<text x="182.6" y="125.8" transform="rotate(-90 182.6 125.8)">1</text>
<text x="36.6" y="126.4" transform="rotate(-90 36.6 126.4)">30</text>
<text x="39.1" y="126.4" transform="rotate(-90 39.1 126.4)">29</text>
<text x="41.7" y="126.4" transform="rotate(-90 41.7 126.4)">28</text>
<text x="44.2" y="126.4" transform="rotate(-90 44.2 126.4)">27</text>
<text x="46.7" y="126.4" transform="rotate(-90 46.7 126.4)">26</text>
<text x="49.3" y="126.4" transform="rotate(-90 49.3 126.4)">25</text>
<text x="51.8" y="126.4" transform="rotate(-90 51.8 126.4)">24</text>
<text x="54.4" y="126.4" transform="rotate(-90 54.4 126.4)">23</text>
<text x="56.9" y="126.4" transform="rotate(-90 56.9 126.4)">22</text>
<text x="59.4" y="126.4" transform="rotate(-90 59.4 126.4)">21</text>
<text x="62" y="126.4" transform="rotate(-90 62 126.4)">20</text>
<text x="64.5" y="126.4" transform="rotate(-90 64.5 126.4)">19</text>
<text x="67.1" y="126.4" transform="rotate(-90 67.1 126.4)">18</text>
<text x="69.6" y="126.4" transform="rotate(-90 69.6 126.4)">17</text>
<text x="72.1" y="126.4" transform="rotate(-90 72.1 126.4)">16</text>
<text x="74.7" y="126.4" transform="rotate(-90 74.7 126.4)">15</text>
<text x="77.2" y="126.4" transform="rotate(-90 77.2 126.4)">14</text>
<text x="79.8" y="126.4" transform="rotate(-90 79.8 126.4)">13</text>
<text x="82.3" y="126.4" transform="rotate(-90 82.3 126.4)">12</text>
<text x="84.8" y="126.4" transform="rotate(-90 84.8 126.4)">11</text>
<text x="87.4" y="126.4" transform="rotate(-90 87.4 126.4)">10</text>
<text x="10.3" y="135.9">C</text>
<text x="36.6" y="135.3" transform="rotate(-90 36.6 135.3)">31</text>
<text x="39.1" y="135.3" transform="rotate(-90 39.1 135.3)">32</text>
<text x="41.7" y="135.3" transform="rotate(-90 41.7 135.3)">33</text>
<text x="44.2" y="135.3" transform="rotate(-90 44.2 135.3)">34</text>
<text x="46.7" y="135.3" transform="rotate(-90 46.7 135.3)">35</text>
<text x="49.3" y="135.3" transform="rotate(-90 49.3 135.3)">36</text>
<text x="51.8" y="135.3" transform="rotate(-90 51.8 135.3)">37</text>
<text x="54.4" y="135.3" transform="rotate(-90 54.4 135.3)">38</text>
<text x="56.9" y="135.3" transform="rotate(-90 56.9 135.3)">39</text>
<text x="59.4" y="135.3" transform="rotate(-90 59.4 135.3)">40</text>
<text x="62" y="135.3" transform="rotate(-90 62 135.3)">41</text>
<text x="64.5" y="135.3" transform="rotate(-90 64.5 135.3)">42</text>
<text x="67.1" y="135.3" transform="rotate(-90 67.1 135.3)">43</text>
<text x="69.6" y="135.3" transform="rotate(-90 69.6 135.3)">44</text>
<text x="72.1" y="135.3" transform="rotate(-90 72.1 135.3)">45</text>
<text x="74.7" y="135.3" transform="rotate(-90 74.7 135.3)">46</text>
<text x="77.2" y="135.3" transform="rotate(-90 77.2 135.3)">47</text>
<text x="79.8" y="135.3" transform="rotate(-90 79.8 135.3)">48</text>
<text x="82.3" y="135.3" transform="rotate(-90 82.3 135.3)">49</text>
<text x="84.8" y="135.3" transform="rotate(-90 84.8 135.3)">50</text>
<text x="87.4" y="135.3" transform="rotate(-90 87.4 135.3)">51</text>
<text x="89.9" y="135.3" transform="rotate(-90 89.9 135.3)">52</text>
<text x="92.5" y="135.3" transform="rotate(-90 92.5 135.3)">53</text>
<text x="95" y="135.3" transform="rotate(-90 95 135.3)">54</text>
<text x="97.5" y="135.3" transform="rotate(-90 97.5 135.3)">55</text>
<text x="100.1" y="135.3" transform="rotate(-90 100.1 135.3)">56</text>
<text x="102.6" y="135.3" transform="rotate(-90 102.6 135.3)">57</text>
<text x="105.2" y="135.3" transform="rotate(-90 105.2 135.3)">58</text>
<text x="107.7" y="135.3" transform="rotate(-90 107.7 135.3)">59</text>
<text x="110.2" y="135.3" transform="rotate(-90 110.2 135.3)">60</text>
<text x="163.5" y="133.2" transform="rotate(-90 163.5 133.2)">(MIC)</text>
<text x="166.1" y="132.5" transform="rotate(-90 166.1 132.5)">GND</text>
<text x="168.6" y="132.5" transform="rotate(-90 168.6 132.5)">GND</text>
<text x="171.1" y="132.1" transform="rotate(-90 171.1 132.1)">OUT</text>
<text x="176.2" y="132.5" transform="rotate(-90 176.2 132.5)">GND</text>
<text x="178.8" y="132.5" transform="rotate(-90 178.8 132.5)">GND</text>
<text x="285.3" y="135.9">C</text>
<text x="37.8" y="142.3" transform="rotate(-90 37.8 142.3)">EXTAD</text>
<text x="40.3" y="142.1" transform="rotate(-90 40.3 142.1)">EXTVE</text>
<text x="42.9" y="141" transform="rotate(-90 42.9 141)">EXTV</text>
<text x="45.4" y="141.2" transform="rotate(-90 45.4 141.2)">~{RS1}</text>
<text x="50.5" y="140.2" transform="rotate(-90 50.5 140.2)">RES</text>
<text x="53" y="141" transform="rotate(-90 53 141)">A11</text>
<text x="55.6" y="141" transform="rotate(-90 55.6 141)">A12</text>
<text x="68.3" y="141" transform="rotate(-90 68.3 141)">A15</text>
<text x="70.8" y="139.8" transform="rotate(-90 70.8 139.8)">A3</text>
<text x="75.9" y="140" transform="rotate(-90 75.9 140)">D2</text>
<text x="78.4" y="139.8" transform="rotate(-90 78.4 139.8)">A0</text>
<text x="81" y="140" transform="rotate(-90 81 140)">D5</text>
<text x="83.5" y="142.4" transform="rotate(-90 83.5 142.4)">~{RFSH}</text>
<text x="86" y="141.6" transform="rotate(-90 86 141.6)">~{WAIT}</text>
<text x="88.6" y="140.4" transform="rotate(-90 88.6 140.4)">~{INT}</text>
<text x="91.1" y="143.7" transform="rotate(-90 91.1 143.7)">~{BUSAK}</text>
<text x="93.7" y="140.1" transform="rotate(-90 93.7 140.1)">~{RD}</text>
<text x="96.2" y="142.7" transform="rotate(-90 96.2 142.7)">~{MERQ}</text>
<text x="98.7" y="142.1" transform="rotate(-90 98.7 142.1)">~{IORQ}</text>
<text x="103.8" y="142.6" transform="rotate(-90 103.8 142.6)">+12V</text>
<text x="106.4" y="141.4" transform="rotate(-90 106.4 141.4)">+5V</text>
<text x="108.9" y="141.4" transform="rotate(-90 108.9 141.4)">+5V</text>
<text x="111.4" y="141.4" transform="rotate(-90 111.4 141.4)">-5V</text>
<text x="171.1" y="139.7" transform="rotate(-90 171.1 139.7)">SOUND</text>
<text x="181.3" y="138.7" transform="rotate(-90 181.3 138.7)">VIDEO OUT</text>
<text x="58.1" y="144.6" transform="rotate(-90 58.1 144.6)">~{RST}/SY</text>
<text x="101.3" y="147.7" transform="rotate(-90 101.3 147.7)">AUDIO OUT</text>
<text x="163.5" y="145.4" transform="rotate(-90 163.5 145.4)">TAPE DUMP</text>
<text x="173.7" y="144" transform="rotate(-90 173.7 144)">TAPE LOAD (EAR)</text>
<text x="10.3" y="185.9">D</text>
<text x="285.3" y="185.9">D</text>
<text x="35" y="199.9">1</text>
<text x="85" y="199.9">2</text>
<text x="135" y="199.9">3</text>
<text x="185" y="199.9">4</text>
<text x="235" y="199.9">5</text>
<text x="285" y="199.9">6</text>
</g>
<g font-size="1.8" fill="#008484">
<text x="236.2" y="40.2">CN1a</text>
<text x="184.2" y="42.8">TM1</text>
<text x="184.2" y="45.3">Joystick</text>
<text x="192.9" y="45.3">1</text>
<text x="236.2" y="42.8">KO</text>
<text x="236.2" y="70.7">CN1b</text>
<text x="44.4" y="77.1">Cartridge</text>
<text x="236.2" y="73.3">KI</text>
<text x="49.3" y="79.6">CN2</text>
<text x="184.2" y="79.6">TM2</text>
<text x="184.2" y="82.1">Joystick</text>
<text x="192.9" y="82.1">2</text>
<text x="164" y="113.9">Tape/Audio/Video</text>
<text x="170.8" y="111.4">TM3</text>
<text x="24.5" y="131.7">Expansion</text>
<text x="30.3" y="129.1">CN3</text>
</g>
<g font-size="1.8" fill="#0000c2">
<text x="241" y="48.4">Original</text>
<text x="241" y="50.4">two</text>
<text x="241" y="52.5">pins</text>
<text x="245.4" y="50.4">9-pin</text>
<text x="246.1" y="52.5">numbered</text>
<text x="249.6" y="48.4">keyboard</text>
<text x="252.2" y="50.4">Molex</text>
<text x="256.5" y="52.5">1-18</text>
<text x="258.8" y="50.4">male</text>
<text x="259.2" y="48.4">connector</text>
<text x="264.5" y="50.4">connectors,</text>
<text x="269.8" y="48.4">CN1</text>
<text x="274.8" y="48.4">is</text>
<text x="241" y="56.6">I</text>
<text x="241" y="58.6">between</text>
<text x="242.8" y="56.6">am</text>
<text x="246.8" y="56.6">guessing</text>
<text x="249.8" y="58.6">keyboard</text>
<text x="256.3" y="56.6">at</text>
<text x="259.3" y="56.6">the</text>
<text x="259.4" y="58.6">matrix</text>
<text x="263.5" y="56.6">connection</text>
<text x="266.6" y="58.6">(KI</text>
<text x="270.5" y="58.6">&amp;</text>
<text x="273.2" y="58.6">KO)</text>
<text x="241" y="60.7">and</text>
<text x="245.6" y="60.7">actual</text>
<text x="252.7" y="60.7">connector</text>
<text x="263.2" y="60.7">pin</text>
<text x="267.3" y="60.7">...</text>
<text x="17.3" y="120">Motherboard</text>
<text x="30.2" y="120">Top</text>
<text x="213" y="115.7">Video</text>
<text x="213" y="119.8">Audio</text>
<text x="219.3" y="115.7">Output:</text>
<text x="219.4" y="119.8">Output:</text>
<text x="227.4" y="119.8">1.5Vp-p</text>
<text x="232.3" y="115.7">load,</text>
<text x="238.2" y="115.7">0-1V</text>
<text x="244.5" y="115.7">(white)</text>
<text x="213" y="123.9">Tape</text>
<text x="213" y="125.9">Tape</text>
<text x="218.6" y="123.9">Load</text>
<text x="218.6" y="125.9">Dump</text>
<text x="224.2" y="123.9">(EAR):</text>
<text x="225" y="125.9">(MIC):</text>
<text x="231.2" y="123.9">500mVp-p</text>
<text x="231.8" y="125.9">90mVp-p</text>
<text x="13.6" y="142.6">Motherboard</text>
<text x="26.5" y="142.6">Bottom</text>
</g>
<g font-size="1.8" fill="#000084">
<text x="29.2" y="153.3">{Yes</text>
<text x="34.4" y="153.3">yes,</text>
<text x="39.3" y="153.3">the</text>
<text x="43.4" y="153.3">label</text>
<text x="49.3" y="153.3">directions</text>
<text x="59.9" y="153.3">are</text>
<text x="64.1" y="153.3">probably</text>
<text x="73.4" y="153.3">wrong</text>
<text x="80.1" y="153.3">&amp;</text>
<text x="82.9" y="153.3">inconsistent,</text>
<text x="96.1" y="153.3">remind</text>
<text x="103.8" y="153.3">me</text>
<text x="107.7" y="153.3">later</text>
<text x="113.3" y="153.3">to</text>
<text x="116.4" y="153.3">sort</text>
<text x="121.2" y="153.3">out}</text>
</g>
</svg>
